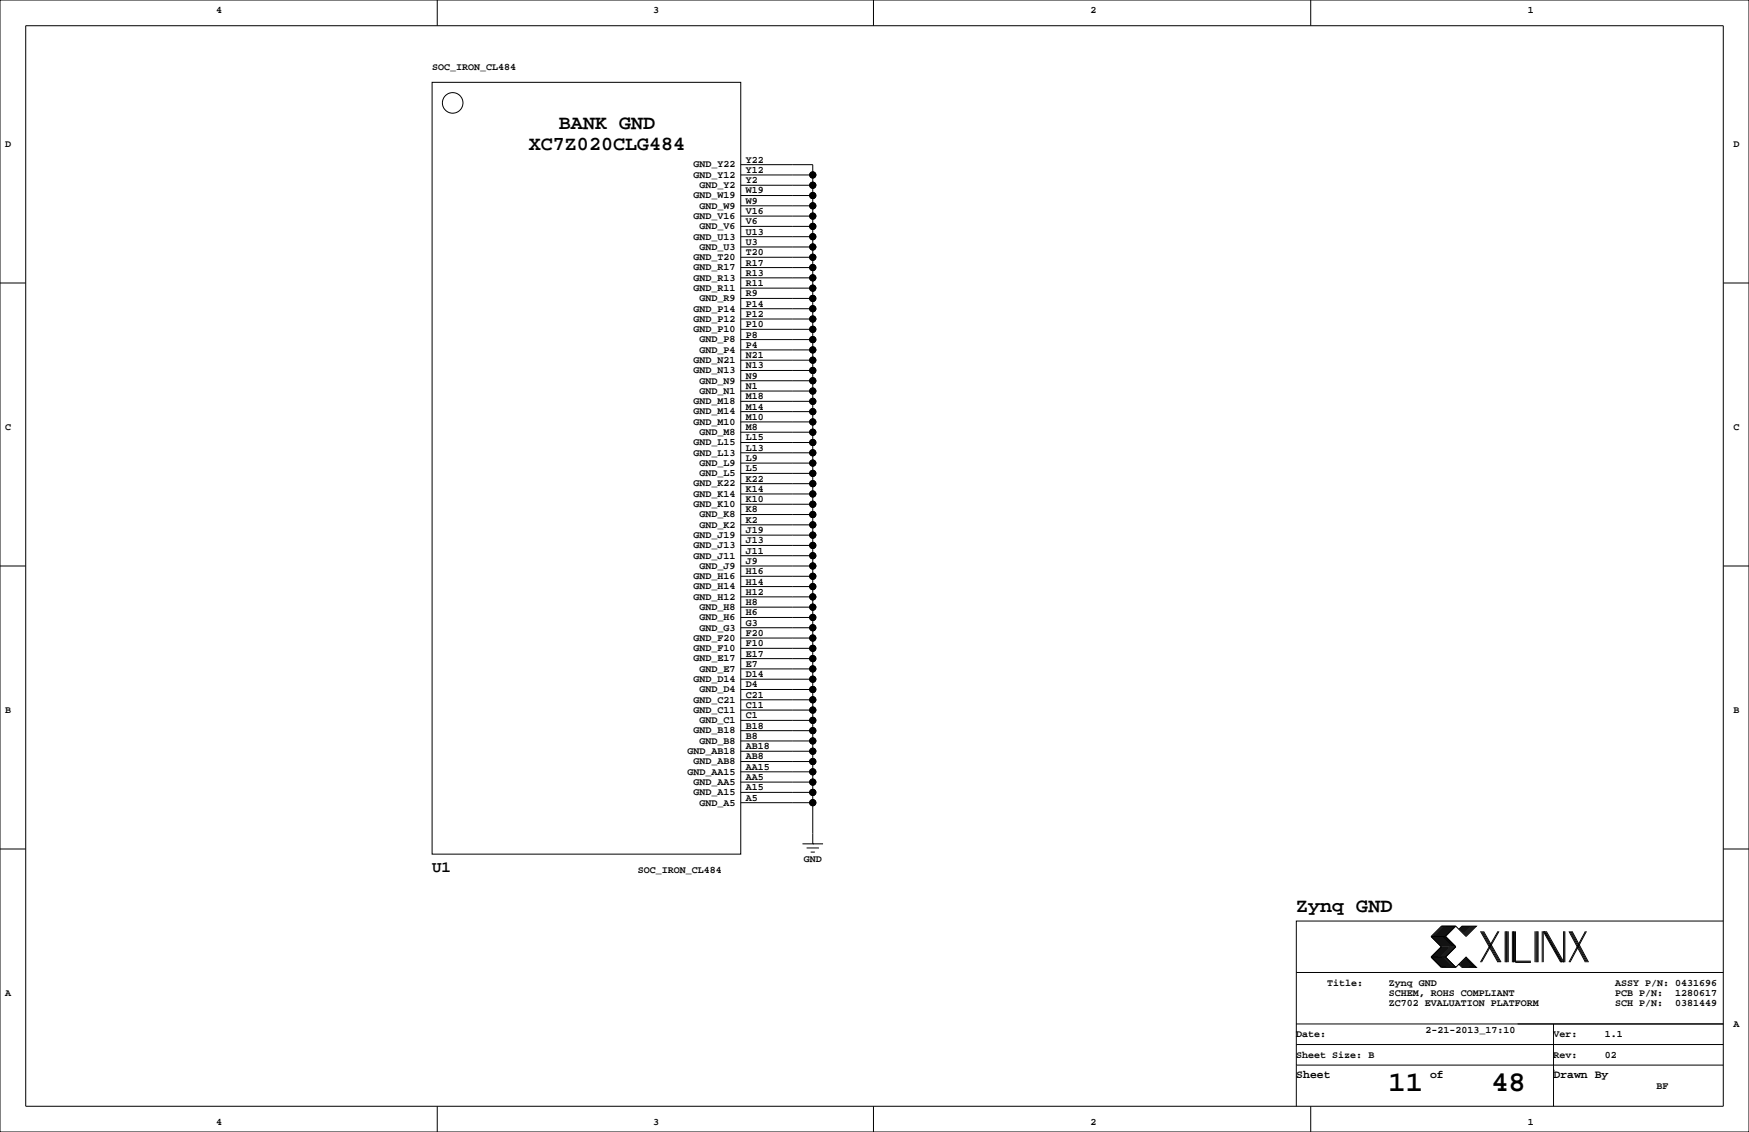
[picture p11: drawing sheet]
<svg xmlns="http://www.w3.org/2000/svg" width="432mm" height="279mm" viewBox="0 0 432 279" stroke-linecap="round" stroke-linejoin="round" font-family="sans-serif">
<g fill="none" stroke="#000" stroke-width=".25">
<path d="M0 0h431.8v279.4h-431.8zM6.3 6.4h419.1v266.6h-419.1zM107.9 0v6.4M215.6 0v6.4M323.6 0v6.4M106.7 20.3h76.2v190.5h-76.2zM182.9 40.6h17.8v167.7M182.9 45.7h17.8M182.9 48.3h17.8M182.9 50.8h17.8M182.9 53.3h17.8M182.9 55.9h17.8"/>
<path d="M182.9 58.4h17.8M182.9 43.2h17.8M0 69.8h6.3M182.9 61h17.8M182.9 63.5h17.8M182.9 66h17.8M182.9 68.6h17.8M182.9 71.1h17.8M182.9 76.2h17.8M182.9 78.7h17.8M182.9 73.7h17.8M425.4 69.8h6.4"/>
<path d="M182.9 81.3h17.8M182.9 83.8h17.8M182.9 86.4h17.8M182.9 99.1h17.8M182.9 96.5h17.8M182.9 94h17.8M182.9 91.4h17.8M182.9 88.9h17.8M182.9 109.2h17.8M182.9 111.8h17.8M182.9 114.3h17.8M182.9 116.8h17.8"/>
<path d="M182.9 119.4h17.8M182.9 106.7h17.8M182.9 104.1h17.8M182.9 101.6h17.8M0 139.7h6.3M182.9 121.9h17.8M182.9 124.5h17.8M182.9 127h17.8M182.9 139.7h17.8M182.9 137.2h17.8M182.9 134.6h17.8M182.9 132.1h17.8"/>
<path d="M182.9 129.5h17.8M425.4 139.7h6.4M182.9 149.9h17.8M182.9 152.4h17.8M182.9 154.9h17.8M182.9 157.5h17.8M182.9 147.3h17.8M182.9 144.8h17.8M182.9 142.2h17.8M182.9 160h17.8M182.9 162.6h17.8M182.9 165.1h17.8"/>
<path d="M182.9 167.6h17.8M182.9 177.8h17.8M182.9 175.3h17.8M182.9 172.7h17.8M182.9 170.2h17.8M182.9 190.5h17.8M182.9 193h17.8M182.9 195.6h17.8M182.9 198.1h17.8M182.9 188h17.8M182.9 185.4h17.8M182.9 182.9h17.8"/>
<path d="M182.9 180.3h17.8M0 209.5h6.3M198.1 208.3h5.1M199.1 209.3h3.1M200.2 210.3h1M200.7 208.3h.1M425.4 209.5h6.4M353.3 236.2l2.6 2.6h3.5M353.3 231.1l2.6 2.6-2.6 2.5M353.3 236.2h3.6M353.3 231.1h3.6M356.1 228.6l-2.5 2.5 2.5 2.6-2.5 2.5 2.5 2.6"/>
<path d="M356.4 228.6l-2.6 2.5 2.6 2.6-2.6 2.5 2.6 2.6M356.6 228.6l-2.5 2.5 2.5 2.6-2.5 2.5 2.5 2.6M356.9 228.6l-2.6 2.5 2.6 2.6-2.6 2.5 2.6 2.6M356.9 231.1l2.5 2.6-2.5 2.5M356.9 236.2l2.5 2.6M357.1 228.6l-2.5 2.5 2.5 2.6-2.5 2.5 2.5 2.6M357.4 228.6l-2.6 2.5 2.6 2.6-2.6 2.5 2.6 2.6M357.6 228.6l-2.5 2.5 2.5 2.6-2.5 2.5 2.5 2.6M357.9 228.6l-2.6 2.5 2.6 2.6-2.6 2.5 2.6 2.6M358.1 228.6l-2.5 2.5 2.5 2.6-2.5 2.5 2.5 2.6M358.4 228.6l-2.5 2.5 2.5 2.6-2.5 2.5 2.5 2.6M358.6 228.6l-2.5 2.5 2.5 2.6-2.5 2.5 2.5 2.6"/>
<path d="M358.9 228.6l-2.5 2.5 2.5 2.6-2.5 2.5 2.5 2.6M359.2 228.6l-2.6 2.5 2.6 2.6-2.6 2.5 2.6 2.6M359.4 228.6l2.5 2.5 2.6-2.5h-3.6l-.7 .8M359.4 228.6h-3.5l-2.6 2.5M359.4 228.6l-2.5 2.5M360.2 238l.7 .8h3.6l-2.6-2.6-2.5 2.6M360.4 237.7l1 1.1M360.4 238l.8 .8M360.7 237.5l1.2 1.3M360.7 237.7l1 1.1M360.9 237.2l1.6 1.6M360.9 237.5l1.3 1.3"/>
<path d="M361.2 237l1.8 1.8M361.2 237.2l1.5 1.6M361.2 228.6l-.8 .8M361.4 236.7l2.1 2.1M361.4 237l1.8 1.8M361.4 228.6l-1 1M361.7 236.5l2.3 2.3M361.7 236.7l2 2.1M361.7 228.6l-1 1M361.9 236.5l2.3 2.3M361.9 228.6l-1.2 1.3M362.2 228.6l-1.3 1.3"/>
<path d="M362.5 228.6l-1.6 1.5M362.7 228.6l-1.5 1.5M363 228.6l-1.8 1.8M363.2 228.6l-1.8 1.8M363.5 228.6l-2.1 2M363.7 228.6l-2 2M364 228.6l-2.3 2.3M364.2 228.6l-2.3 2.3M365.5 229.9l4.3 7.6M365.8 229.9l4.3 7.6M366 229.9l4.3 7.6M366.3 229.9l4.3 7.6"/>
<path d="M369.8 229.9l-4.3 7.6M370.1 229.9l-4.3 7.6M371.6 229.9v7.6M371.9 229.9v7.6M372.1 229.9v7.6M372.4 229.9v7.6M373.4 229.9v7.6M373.6 229.9v7.6M373.9 229.9v7.6M374.1 229.9v7.6h3.9M374.1 237.2h3.9M379 229.9v7.6"/>
<path d="M379.2 229.9v7.6M379.5 229.9v7.6M379.7 229.9v7.6M380.7 229.9v7.6M381 237.5v-7.6l4.3 7.6M381.3 229.9l4.3 7.6M381.5 229.9l4.3 7.6M381.8 229.9l4.3 7.6v-7.6M386.3 229.9v7.6M387.3 229.9l4.1 7.6M387.6 229.9l4.1 7.6M387.9 229.9l4 7.6"/>
<path d="M388.1 229.9l4.1 7.6M391.4 229.9l-4.1 7.6M391.7 229.9l-4.1 7.6M425.4 227.3h-105.4v35.6M320 257.8h105.4M320 252.7h105.4M320 240h105.4M383.5 252.7v20.3M107.9 273v6.4M215.6 273v6.4M320 262.9v10.1M320 262.9h105.4"/>
<path d="M323.6 273v6.4M383.5 264.2h.1"/>
<circle cx="111.8" cy="25.4" r="2.54"/>
<circle cx="200.7" cy="53.3" r=".76"/>
<circle cx="200.7" cy="48.3" r=".76"/>
<circle cx="200.7" cy="55.9" r=".76"/>
<circle cx="200.7" cy="43.2" r=".76"/>
<circle cx="200.7" cy="45.7" r=".76"/>
<circle cx="200.7" cy="58.4" r=".76"/>
<circle cx="200.7" cy="50.8" r=".76"/>
<circle cx="200.7" cy="78.7" r=".76"/>
<circle cx="200.7" cy="66" r=".76"/>
<circle cx="200.7" cy="61" r=".76"/>
<circle cx="200.7" cy="73.7" r=".76"/>
<circle cx="200.7" cy="68.6" r=".76"/>
<circle cx="200.7" cy="71.1" r=".76"/>
<circle cx="200.7" cy="76.2" r=".76"/>
<circle cx="200.7" cy="63.5" r=".76"/>
<circle cx="200.7" cy="91.4" r=".76"/>
<circle cx="200.7" cy="86.4" r=".76"/>
<circle cx="200.7" cy="94" r=".76"/>
<circle cx="200.7" cy="81.3" r=".76"/>
<circle cx="200.7" cy="83.8" r=".76"/>
<circle cx="200.7" cy="96.5" r=".76"/>
<circle cx="200.7" cy="99.1" r=".76"/>
<circle cx="200.7" cy="88.9" r=".76"/>
<circle cx="200.7" cy="119.4" r=".76"/>
<circle cx="200.7" cy="106.7" r=".76"/>
<circle cx="200.7" cy="109.2" r=".76"/>
<circle cx="200.7" cy="101.6" r=".76"/>
<circle cx="200.7" cy="114.3" r=".76"/>
<circle cx="200.7" cy="104.1" r=".76"/>
<circle cx="200.7" cy="116.8" r=".76"/>
<circle cx="200.7" cy="111.8" r=".76"/>
<circle cx="200.7" cy="132.1" r=".76"/>
<circle cx="200.7" cy="134.6" r=".76"/>
<circle cx="200.7" cy="121.9" r=".76"/>
<circle cx="200.7" cy="139.7" r=".76"/>
<circle cx="200.7" cy="127" r=".76"/>
<circle cx="200.7" cy="129.5" r=".76"/>
<circle cx="200.7" cy="137.2" r=".76"/>
<circle cx="200.7" cy="124.5" r=".76"/>
<circle cx="200.7" cy="157.5" r=".76"/>
<circle cx="200.7" cy="144.8" r=".76"/>
<circle cx="200.7" cy="147.3" r=".76"/>
<circle cx="200.7" cy="152.4" r=".76"/>
<circle cx="200.7" cy="154.9" r=".76"/>
<circle cx="200.7" cy="142.2" r=".76"/>
<circle cx="200.7" cy="149.9" r=".76"/>
<circle cx="200.7" cy="170.2" r=".76"/>
<circle cx="200.7" cy="172.7" r=".76"/>
<circle cx="200.7" cy="160" r=".76"/>
<circle cx="200.7" cy="177.8" r=".76"/>
<circle cx="200.7" cy="165.1" r=".76"/>
<circle cx="200.7" cy="167.6" r=".76"/>
<circle cx="200.7" cy="175.3" r=".76"/>
<circle cx="200.7" cy="162.6" r=".76"/>
<circle cx="200.7" cy="182.9" r=".76"/>
<circle cx="200.7" cy="190.5" r=".76"/>
<circle cx="200.7" cy="193" r=".76"/>
<circle cx="200.7" cy="185.4" r=".76"/>
<circle cx="200.7" cy="198.1" r=".76"/>
<circle cx="200.7" cy="195.6" r=".76"/>
<circle cx="200.7" cy="180.3" r=".76"/>
<circle cx="200.7" cy="188" r=".76"/>
</g>
<g fill="#000" stroke="#000" stroke-width=".25">
<circle cx="200.7" cy="53.3" r=".76"/>
<circle cx="200.7" cy="48.3" r=".76"/>
<circle cx="200.7" cy="55.9" r=".76"/>
<circle cx="200.7" cy="43.2" r=".76"/>
<circle cx="200.7" cy="45.7" r=".76"/>
<circle cx="200.7" cy="58.4" r=".76"/>
<circle cx="200.7" cy="50.8" r=".76"/>
<circle cx="200.7" cy="78.7" r=".76"/>
<circle cx="200.7" cy="66" r=".76"/>
<circle cx="200.7" cy="61" r=".76"/>
<circle cx="200.7" cy="73.7" r=".76"/>
<circle cx="200.7" cy="68.6" r=".76"/>
<circle cx="200.7" cy="71.1" r=".76"/>
<circle cx="200.7" cy="76.2" r=".76"/>
<circle cx="200.7" cy="63.5" r=".76"/>
<circle cx="200.7" cy="91.4" r=".76"/>
<circle cx="200.7" cy="86.4" r=".76"/>
<circle cx="200.7" cy="94" r=".76"/>
<circle cx="200.7" cy="81.3" r=".76"/>
<circle cx="200.7" cy="83.8" r=".76"/>
<circle cx="200.7" cy="96.5" r=".76"/>
<circle cx="200.7" cy="99.1" r=".76"/>
<circle cx="200.7" cy="88.9" r=".76"/>
<circle cx="200.7" cy="119.4" r=".76"/>
<circle cx="200.7" cy="106.7" r=".76"/>
<circle cx="200.7" cy="109.2" r=".76"/>
<circle cx="200.7" cy="101.6" r=".76"/>
<circle cx="200.7" cy="114.3" r=".76"/>
<circle cx="200.7" cy="104.1" r=".76"/>
<circle cx="200.7" cy="116.8" r=".76"/>
<circle cx="200.7" cy="111.8" r=".76"/>
<circle cx="200.7" cy="132.1" r=".76"/>
<circle cx="200.7" cy="134.6" r=".76"/>
<circle cx="200.7" cy="121.9" r=".76"/>
<circle cx="200.7" cy="139.7" r=".76"/>
<circle cx="200.7" cy="127" r=".76"/>
<circle cx="200.7" cy="129.5" r=".76"/>
<circle cx="200.7" cy="137.2" r=".76"/>
<circle cx="200.7" cy="124.5" r=".76"/>
<circle cx="200.7" cy="157.5" r=".76"/>
<circle cx="200.7" cy="144.8" r=".76"/>
<circle cx="200.7" cy="147.3" r=".76"/>
<circle cx="200.7" cy="152.4" r=".76"/>
<circle cx="200.7" cy="154.9" r=".76"/>
<circle cx="200.7" cy="142.2" r=".76"/>
<circle cx="200.7" cy="149.9" r=".76"/>
<circle cx="200.7" cy="170.2" r=".76"/>
<circle cx="200.7" cy="172.7" r=".76"/>
<circle cx="200.7" cy="160" r=".76"/>
<circle cx="200.7" cy="177.8" r=".76"/>
<circle cx="200.7" cy="165.1" r=".76"/>
<circle cx="200.7" cy="167.6" r=".76"/>
<circle cx="200.7" cy="175.3" r=".76"/>
<circle cx="200.7" cy="162.6" r=".76"/>
<circle cx="200.7" cy="182.9" r=".76"/>
<circle cx="200.7" cy="190.5" r=".76"/>
<circle cx="200.7" cy="193" r=".76"/>
<circle cx="200.7" cy="185.4" r=".76"/>
<circle cx="200.7" cy="198.1" r=".76"/>
<circle cx="200.7" cy="195.6" r=".76"/>
<circle cx="200.7" cy="180.3" r=".76"/>
<circle cx="200.7" cy="188" r=".76"/>
</g>
<g font-size="7.1">
<text x="342.8" y="269.3">11</text>
<text x="368.2" y="269.3">48</text>
</g>
<g font-size="4.9">
<text x="138" y="31.9">BANK GND</text>
<text x="130.6" y="36.9">XC7Z020CLG484</text>
<text x="320" y="225.1">Zynq GND</text>
</g>
<text font-size="3.9" x="106.7" y="215.1">U1</text>
<g font-size="2.8">
<text x="320" y="266.1">Sheet</text>
<text x="353.1" y="266.1">of</text>
<text x="383.5" y="266.1">Drawn By</text>
</g>
<g font-size="2.5">
<text x="53.3" y="3.3">4</text>
<text x="161.3" y="3.3">3</text>
<text x="269.2" y="3.3">2</text>
<text x="377.2" y="3.3">1</text>
<text x="106.7" y="17.3">SOC_IRON_CL484</text>
<text x="1.3" y="36.3">D</text>
<text x="171.2" y="41.3">GND_Y22</text>
<text x="184.1" y="40.1">Y22</text>
<text x="428" y="36.3">D</text>
<text x="171.2" y="43.9">GND_Y12</text>
<text x="172.7" y="46.4">GND_Y2</text>
<text x="184.1" y="47.8">W19</text>
<text x="184.1" y="45.2">Y2</text>
<text x="184.1" y="42.7">Y12</text>
<text x="171.2" y="49">GND_W19</text>
<text x="172.7" y="51.5">GND_W9</text>
<text x="184.1" y="52.8">V16</text>
<text x="184.1" y="50.3">W9</text>
<text x="171.2" y="59.1">GND_U13</text>
<text x="171.2" y="54">GND_V16</text>
<text x="172.7" y="56.6">GND_V6</text>
<text x="184.1" y="57.9">U13</text>
<text x="184.1" y="55.4">V6</text>
<text x="171.2" y="64.2">GND_T20</text>
<text x="172.7" y="61.7">GND_U3</text>
<text x="184.1" y="65.5">R17</text>
<text x="184.1" y="63">T20</text>
<text x="184.1" y="60.5">U3</text>
<text x="171.2" y="71.8">GND_R11</text>
<text x="171.2" y="69.3">GND_R13</text>
<text x="171.2" y="66.7">GND_R17</text>
<text x="184.1" y="70.6">R11</text>
<text x="184.1" y="68.1">R13</text>
<text x="171.2" y="76.9">GND_P14</text>
<text x="172.7" y="74.4">GND_R9</text>
<text x="184.1" y="75.7">P14</text>
<text x="184.1" y="73.2">R9</text>
<text x="171.2" y="82">GND_P10</text>
<text x="171.2" y="79.4">GND_P12</text>
<text x="184.1" y="83.3">P8</text>
<text x="184.1" y="80.8">P10</text>
<text x="184.1" y="78.2">P12</text>
<text x="171.2" y="89.6">GND_N21</text>
<text x="172.7" y="87.1">GND_P4</text>
<text x="172.7" y="84.5">GND_P8</text>
<text x="184.1" y="88.4">N21</text>
<text x="184.1" y="85.9">P4</text>
<text x="171.2" y="92.1">GND_N13</text>
<text x="172.7" y="94.7">GND_N9</text>
<text x="184.1" y="93.5">N9</text>
<text x="184.1" y="90.9">N13</text>
<text x="171.2" y="99.8">GND_M18</text>
<text x="172.7" y="97.2">GND_N1</text>
<text x="184.1" y="101.1">M14</text>
<text x="184.1" y="98.6">M18</text>
<text x="184.1" y="96">N1</text>
<text x="1.3" y="106.2">C</text>
<text x="171.2" y="104.8">GND_M10</text>
<text x="171.2" y="102.3">GND_M14</text>
<text x="172.7" y="107.4">GND_M8</text>
<text x="184.1" y="106.2">M8</text>
<text x="184.1" y="103.6">M10</text>
<text x="428" y="106.2">C</text>
<text x="171.2" y="112.5">GND_L13</text>
<text x="171.2" y="109.9">GND_L15</text>
<text x="184.1" y="113.8">L9</text>
<text x="184.1" y="111.3">L13</text>
<text x="184.1" y="108.7">L15</text>
<text x="172.7" y="117.5">GND_L5</text>
<text x="172.7" y="115">GND_L9</text>
<text x="184.1" y="118.9">K22</text>
<text x="184.1" y="116.3">L5</text>
<text x="171.2" y="125.2">GND_K10</text>
<text x="171.2" y="122.6">GND_K14</text>
<text x="171.2" y="120.1">GND_K22</text>
<text x="184.1" y="124">K10</text>
<text x="184.1" y="121.4">K14</text>
<text x="172.7" y="130.2">GND_K2</text>
<text x="172.7" y="127.7">GND_K8</text>
<text x="184.1" y="131.6">J19</text>
<text x="184.1" y="129">K2</text>
<text x="184.1" y="126.5">K8</text>
<text x="171.2" y="137.9">GND_J11</text>
<text x="171.2" y="135.3">GND_J13</text>
<text x="171.2" y="132.8">GND_J19</text>
<text x="184.1" y="136.7">J11</text>
<text x="184.1" y="134.1">J13</text>
<text x="171.2" y="142.9">GND_H16</text>
<text x="172.7" y="140.4">GND_J9</text>
<text x="184.1" y="141.7">H16</text>
<text x="184.1" y="139.2">J9</text>
<text x="171.2" y="148">GND_H12</text>
<text x="171.2" y="145.5">GND_H14</text>
<text x="184.1" y="149.4">H8</text>
<text x="184.1" y="146.8">H12</text>
<text x="184.1" y="144.3">H14</text>
<text x="172.7" y="155.6">GND_G3</text>
<text x="172.7" y="153.1">GND_H6</text>
<text x="172.7" y="150.6">GND_H8</text>
<text x="184.1" y="154.4">G3</text>
<text x="184.1" y="151.9">H6</text>
<text x="171.2" y="160.7">GND_F10</text>
<text x="171.2" y="158.2">GND_F20</text>
<text x="184.1" y="159.5">F10</text>
<text x="184.1" y="157">F20</text>
<text x="171.2" y="163.3">GND_E17</text>
<text x="172.7" y="165.8">GND_E7</text>
<text x="184.1" y="167.1">D14</text>
<text x="184.1" y="164.6">E7</text>
<text x="184.1" y="162.1">E17</text>
<text x="171.2" y="173.4">GND_C21</text>
<text x="171.2" y="168.3">GND_D14</text>
<text x="172.7" y="170.9">GND_D4</text>
<text x="184.1" y="172.2">C21</text>
<text x="184.1" y="169.7">D4</text>
<text x="1.3" y="176">B</text>
<text x="171.2" y="176">GND_C11</text>
<text x="172.7" y="178.5">GND_C1</text>
<text x="184.1" y="179.8">B18</text>
<text x="184.1" y="177.3">C1</text>
<text x="184.1" y="174.8">C11</text>
<text x="428" y="176">B</text>
<text x="171.2" y="181">GND_B18</text>
<text x="172.7" y="183.6">GND_B8</text>
<text x="184.1" y="184.9">AB18</text>
<text x="184.1" y="182.4">B8</text>
<text x="169.8" y="191.2">GND_AA15</text>
<text x="169.8" y="186.1">GND_AB18</text>
<text x="171.2" y="188.7">GND_AB8</text>
<text x="184.1" y="190">AA15</text>
<text x="184.1" y="187.5">AB8</text>
<text x="171.2" y="196.3">GND_A15</text>
<text x="171.2" y="193.7">GND_AA5</text>
<text x="184.1" y="197.6">A5</text>
<text x="184.1" y="195.1">A15</text>
<text x="184.1" y="192.5">AA5</text>
<text x="172.7" y="198.8">GND_A5</text>
<text x="157.5" y="215.4">SOC_IRON_CL484</text>
<text x="198.4" y="212.9">GND</text>
<text x="1.3" y="245.9">A</text>
<text x="327.7" y="243.3">Title:</text>
<text x="342.9" y="245.9">SCHEM, ROHS COMPLIANT</text>
<text x="342.9" y="243.3">Zynq GND</text>
<text x="398.8" y="243.3">ASSY P/N: 0431696</text>
<text x="398.8" y="245.9">PCB P/N:</text>
<text x="413.6" y="245.9">1280617</text>
<text x="342.9" y="248.4">ZC702 EVALUATION PLATFORM</text>
<text x="398.8" y="248.4">SCH P/N:</text>
<text x="413.6" y="248.4">0381449</text>
<text x="320" y="256">Date:</text>
<text x="351.9" y="255">2-21-2013_17:10</text>
<text x="383.5" y="256">Ver:</text>
<text x="396.2" y="256">1.1</text>
<text x="428" y="253.5">A</text>
<text x="320" y="261.1">Sheet Size: B</text>
<text x="383.5" y="261.1">Rev:</text>
<text x="396.2" y="261.1">02</text>
<text x="408.9" y="268.7">BF</text>
<text x="53.3" y="277.6">4</text>
<text x="161.3" y="277.6">3</text>
<text x="269.2" y="277.6">2</text>
<text x="377.2" y="277.6">1</text>
</g>
</svg>
